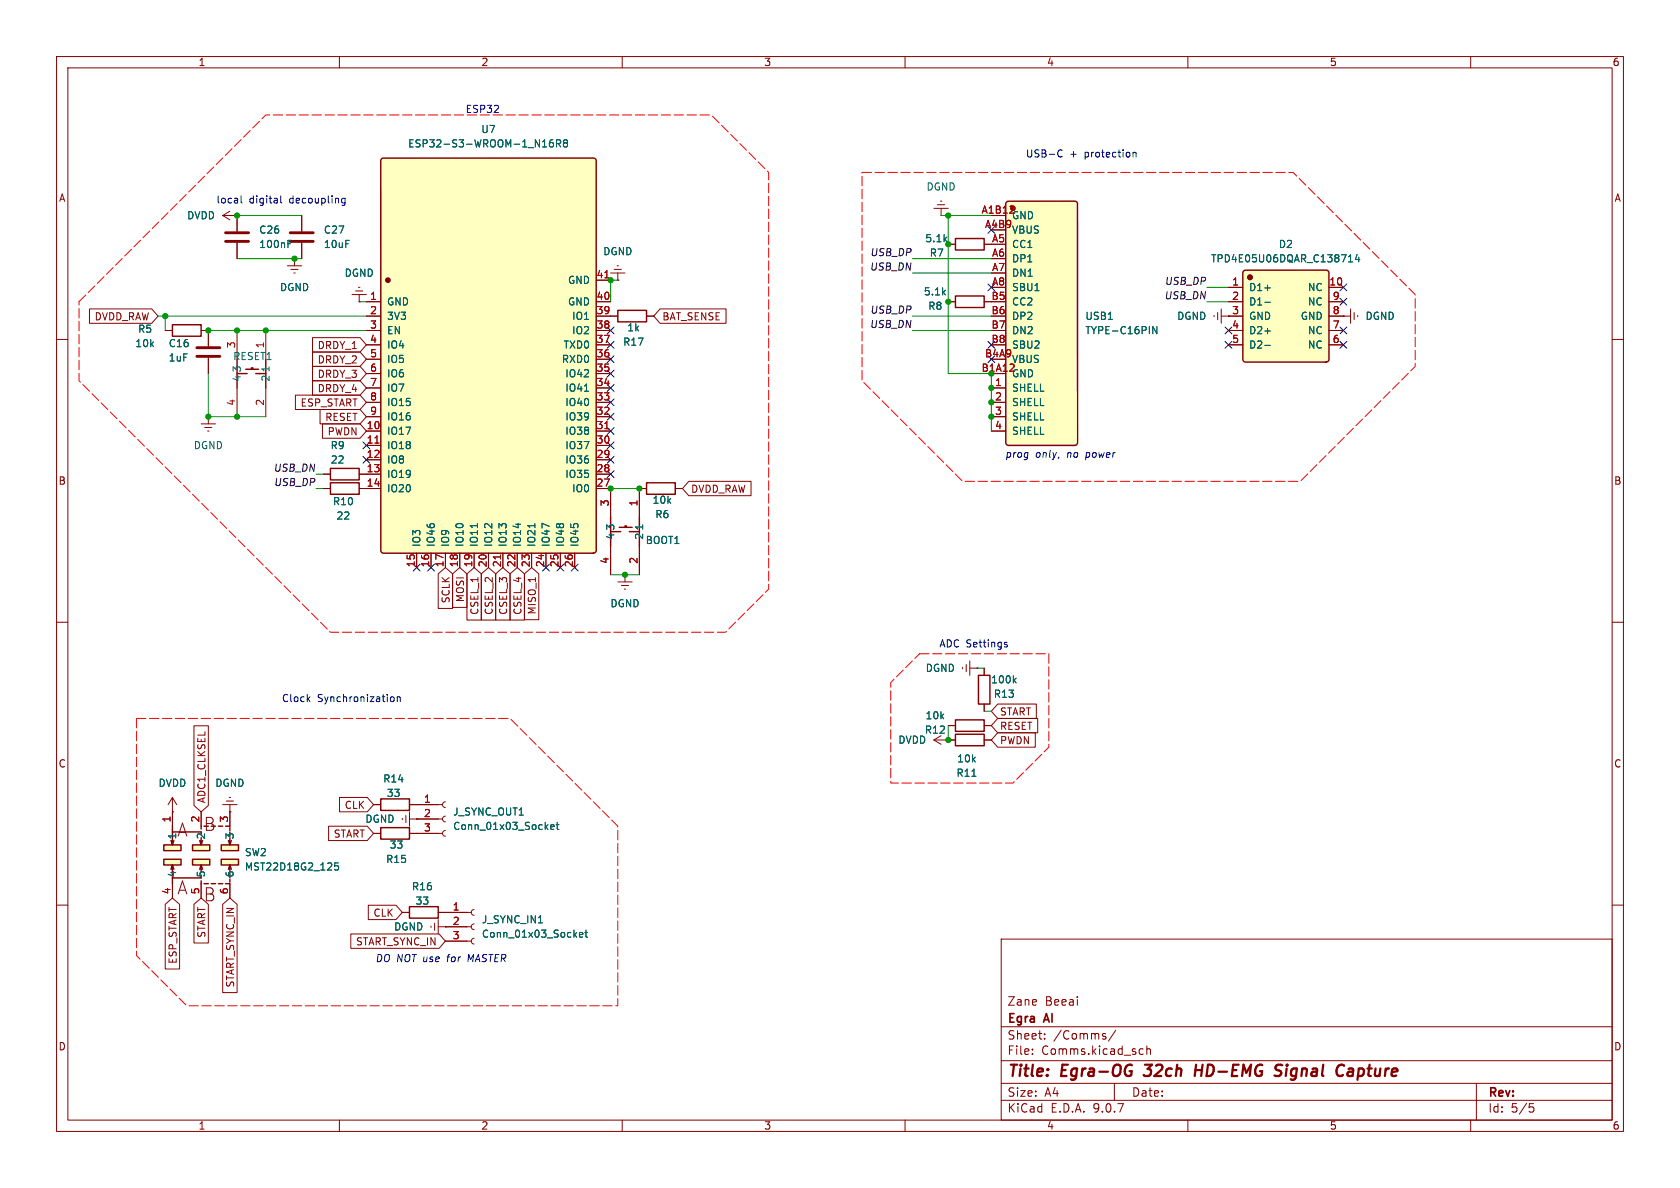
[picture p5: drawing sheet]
<svg xmlns="http://www.w3.org/2000/svg" width="297mm" height="210mm" viewBox="0 0 297 210" stroke-linecap="round" stroke-linejoin="round" font-family="sans-serif">
<g fill="none" stroke="#840000" stroke-width=".18">
<path d="M10 10h277v190h-277zM12 12h273v186h-273zM60 10v2M110 10v2M160 10v2M210 10v2M260 10v2M39.4 38.1l1.2 .8M39.4 38.1h2.5M40.6 37.3l-1.2 .8M41.9 38.1h.1M10 60h2"/>
<path d="M35.6 74.9h2.5M36.2 75.6h1.3M36.7 76.2h.3M36.8 73.7h.1M36.8 73.7v1.2M285 60h2M10 110h2M285 110h2M10 160h2M177 166h108v32h-108zM285 160h2M60 198v2"/>
<path d="M110 198v2M160 198v2M177 194.5h108M177 191.5h108M177 187.5h108M177 181.5h108M182.5 186.3v.1M182.5 185.5v.1M184.7 183.6v.1M184.7 182.8v.1M195.3 183.2l.2 .2-.2 .3M195.3 182.7l.2 .1"/>
<path d="M197 191.5v3M197.2 182.1l-1.2 2M201.7 185.4l.4 .1M202.1 186.3l-.4 .1M202.7 185.5l.3-.1 .3 .1 .1 .9M202.7 184.9v1.5M210 198v2M260 198v2M261 191.5v6.5M270.4 195.1h.7M270.5 195.7h.4l.3 .3-.2 .5-.5 .1"/>
</g>
<path d="M202.2 190l.2 .2M202.4 188.2h1.2M211.3 189.2h1.2M211.5 188.2l-.3 2M226.7 188.3a.85 .85 0 0 0-1.1 .1 .45 .45 0 0 0 .2 .8l.4 .1a.49 .49 0 0 1 .3 .5 .49 .49 0 0 1-.4 .4l-.8-.1M237.3 188.2l.3 .2M239 188.9l-.6 .1M239 189.4h-.5a.4 .4 0 0 0-.3 .4 .4 .4 0 0 0 .2 .4h.5" fill="none" stroke="#840000" stroke-width=".4"/>
<path d="M67.5 28.1l.2-.2h37.2l.4 .3 .1 69.1a.51 .51 0 0 1-.5 .5h-37.1l-.4-.2-.1-69.2z" fill="#ffffc2"/>
<circle cx="68.6" cy="49.5" r=".38" fill="#840000" stroke="#840000" stroke-width=".25"/>
<g fill="none" stroke="#840000" stroke-width=".25">
<path d="M67.5 28.1l.2-.2h37.2l.4 .3 .1 69.1a.51 .51 0 0 1-.5 .5h-37.1l-.4-.2-.1-69.2zM30.5 57.4h5.1v2h-5.1zM168.9 42.2h5.1v2h-5.1zM41.9 63.5v5.1M41.9 66h1.8M43.4 65.3h2.3M44.4 65.3v-.3h.3v.3M45.2 66h1.8M47 63.5v5.1M114.3 85.3h5.1v2.1h-5.1zM168.9 129.8h5.1v2h-5.1zM168.9 127.3h5.1v2h-5.1z"/>
<path d="M67.3 146.3h5.1v2h-5.1zM67.3 141.2h5.1v2.1h-5.1zM72.4 160.3h5.1v2h-5.1z"/>
</g>
<g fill="none" stroke="#840000" stroke-width=".18">
<path d="M41.9 38.1v2.8M53.3 38.1v2.8M165.1 36.8h2.5M165.7 36.2h1.3M166.2 35.6h.3M166.4 38.1h.1M166.4 36.8v1.3M29.2 58.4h1.3M35.6 58.4h1.2v2.8M41.9 42.9v2.8M41.9 58.4v5.1M47 58.4v5.1"/>
<path d="M53.3 42.9v2.8M62.2 52.1h2.6M62.9 51.4h1.2M63.4 50.8h.2M63.5 53.3h.1M63.5 52.1v1.2M64.8 53.3h2.5M64.8 55.9h2.5M64.8 58.4h2.5M105.4 53.3h2.5M105.4 55.9h2.5M105.4 58.4h2.5"/>
<path d="M105.4 49.5h2.5M107.9 48.3h2.6M108.6 47.6h1.3M109.1 47h.2M109.2 49.5h.1M109.2 48.3v1.2M167.6 43.2h1.3M174 43.2h1.3M36.8 63.2v2.8M41.9 68.6v5.1M47 68.6v5.1M64.8 61h2.5"/>
<path d="M64.8 63.5h2.5M64.8 66h2.5M64.8 68.6h2.5M64.8 71.1h2.5M64.8 73.7h2.5M64.8 76.2h2.5M64.8 78.7h2.5M105.4 61h2.5M105.4 63.5h2.5M105.4 66h2.5M105.4 68.6h2.5M105.4 71.1h2.5"/>
<path d="M105.4 73.7h2.5M105.4 76.2h2.5M105.4 78.7h2.5M64.8 81.3h2.5M64.8 83.8h2.5M64.8 86.4h2.5M73.7 97.8v2.5M76.2 97.8v2.5M78.7 97.8v2.5M81.3 97.8v2.5M83.8 97.8v2.5M86.4 97.8v2.5"/>
<path d="M88.9 97.8v2.5M91.4 97.8v2.5M94 97.8v2.5M96.5 97.8v2.5M99.1 97.8v2.5M101.6 97.8v2.5M105.4 81.3h2.5M105.4 83.8h2.5M105.4 86.4h2.5M113 86.4h1.3M119.4 86.4h1.2M170.2 118v.2"/>
<path d="M170.8 117.5v1.2M171.4 118.1h1.3M171.4 116.8v2.6M172.7 118.1h.1M165.1 130.8h3.8M165.1 130.8l1.3 .8M166.4 130l-1.3 .8M167.6 130.8h.1M167.6 128.3h1.3M174 130.8h1.3M174 128.3h1.3M66 142.2h1.3"/>
<path d="M66 147.3h1.3M71.1 144.7v.2M71.8 144.1v1.3M72.4 142.2h5.8M72.4 144.8h5.8M72.4 147.3h5.8M72.4 143.5v2.6M73.7 144.8h.1M78.7 141.7l-.3 .2-.2 .3 .2 .4 .3 .1M78.7 144.3l-.3 .1-.2 .4 .2 .3 .3 .2M78.7 146.8l-.3 .2-.2 .3 .2 .4 .3 .1M71.1 161.3h1.3"/>
<path d="M76.2 163.7v.3M76.8 163.2v1.3M77.5 163.8h1.2M77.5 162.6v2.5M77.5 161.3h1.2M78.7 163.8h.1"/>
</g>
<path d="M106.9 49.1h.7M66.3 78.3h.7M106.9 75.8h.7M88.5 98.1v.7" fill="none" stroke="#a90000" stroke-width=".18"/>
<g fill="none" stroke="#006464" stroke-width=".18">
<path d="M97.7 24.7l-.3 .1a.86 .86 0 0 0 0 1.2l.4-.1 .1-.5-.3-.2-.4 .1-.1 .1M98.4 25.4l.6-.1 .1-.2v-.3l-.7-.1v1.3M98.7 25.4l.4 .6M99.8 25.3l-.2-.3 .2-.3h.3l.2 .3-.2 .3M99.8 25.3l-.2 .2 .1 .4 .1 .1 .4-.1 .1-.2v-.2l-.2-.2M99.8 25.3h.3M50.9 43.1h.4M50.9 42.5h.6M103.3 69.2h.8M84.4 92.6v.7M94.6 92.6v.7M171.8 137.2h.7"/>
<path d="M97.4 146.2l.6-.1-.1-.3h-.4l-.1 .2v.6h.5M98.3 145.8h.5M98.5 145.4v1l.3 .2"/>
</g>
<path d="M39.9 41.1h4M39.9 42.7h4M51.3 41.1h4.1M51.3 42.7h4.1M34.8 61.5h4.1M34.8 63h4.1" fill="none" stroke="#840000" stroke-width=".51"/>
<g fill="#ffffc2">
<path d="M29 149.4h3v1h-3z"/>
<path d="M29 151.9h3v1h-3z"/>
<path d="M34 149.4h3.1v1h-3.1z"/>
<path d="M34 151.9h3.1v1h-3.1z"/>
<path d="M39.1 149.4h3.1v1h-3.1z"/>
<path d="M39.1 151.9h3.1v1h-3.1z"/>
</g>
<g fill="none" stroke="#840000" stroke-width=".25">
<path d="M109.2 54.9h5.1v2h-5.1zM168.9 52.3h5.1v2.1h-5.1zM58.4 82.8h5.1v2h-5.1zM58.4 85.3h5.1v2.1h-5.1zM107.9 91.4v5.1M107.9 94h1.8M109.5 93.2h2.3M110.5 93.2v-.2h.2v.2M111.3 94h1.7M113 91.4v5.1M173 119.4h2v5.1h-2zM29 149.4h3v1h-3z"/>
<path d="M29 151.9h3v1h-3zM30.2 153.7l.3-.8v2.3h5.1M30.5 152.9l.2 .8M30.7 148.6l-.2 .8M34 149.4h3.1v1h-3.1zM34 151.9h3.1v1h-3.1zM35.3 153.7l.3-.8v1.3M35.6 147.1h-5.1v2.3l-.3-.8M35.6 148.1v1.3l-.3-.8M35.6 152.9l.2 .8M35.6 155.7v.5M35.8 148.6l-.2 .8"/>
<path d="M38.6 146.1h.8M38.6 156.2h.8M39.1 149.4h3.1v1h-3.1zM39.1 151.9h3.1v1h-3.1zM39.9 146.1h.7M39.9 156.2h.7M40.4 153.7l.2-.8v1.3M40.6 148.1v1.3l-.2-.8M40.6 146.3v.5M40.6 155.4v.6M40.6 152.9l.3 .8M40.9 148.6l-.3 .8"/>
</g>
<g fill="none" stroke="#840000" stroke-width=".18">
<path d="M107.9 55.9h1.3M114.3 55.9h1.3M167.6 53.3h1.3M174 53.3h1.3M214.6 55.8v.2M215.3 55.2v1.3M215.9 55.9h1.3M215.9 54.6v2.6M217.2 55.9h.1M237.5 55.9h.1M237.5 55.9h1.3M238.8 54.6v2.6"/>
<path d="M239.4 55.2v1.3M240 55.8v.2M57.1 83.8h1.3M57.1 86.4h1.3M63.5 83.8h1.3M63.5 86.4h1.3M107.9 86.4v5M107.9 96.5v5.1M113 86.4v5M113 96.5v5.1M109.2 102.9h2.6M109.9 103.5h1.2"/>
<path d="M110.4 104.1h.2M110.5 101.6h.1M110.5 101.6v1.3M174 118.1v1.3M174 124.5v1.2M30.5 143.5h.1M30.5 141v5.1M30.5 141l-.8 1.2M30.5 141l.7 1.2M35.6 143.5v2.6M39.4 142.2h2.5M40 141.6h1.3"/>
<path d="M40.5 141h.3M40.6 143.5h.1M40.6 142.2v3.9M40.6 156.2v2.6"/>
</g>
<path d="M179.6 119.9l-.5 .5M179.3 120.2l.3 .5M59.8 152.5h-.6l-.1 .6 .2-.1 .4 .1 .2 .2-.1 .4-.2 .1-.5-.1" fill="none" stroke="#006464" stroke-width=".18"/>
<path d="M219.9 47.9l.2-.1h14.3l.4 .1 .1 .3v15.3a.51 .51 0 0 1-.5 .5h-14.2l-.3-.1-.2-.3v-15.3z" fill="#ffffc2"/>
<circle cx="221" cy="49" r=".38" fill="#840000" stroke="#840000" stroke-width=".25"/>
<path d="M219.9 47.9l.2-.1h14.3l.4 .1 .1 .3v15.3a.51 .51 0 0 1-.5 .5h-14.2l-.3-.1-.2-.3v-15.3z" fill="none" stroke="#840000" stroke-width=".25"/>
<path d="M217.2 50.8h2.5M217.2 53.3h2.5M217.2 55.9h2.5M217.2 58.4h2.5M234.9 50.8h2.6M234.9 53.3h2.6M234.9 55.9h2.6M234.9 58.4h2.6M217.2 61h2.5M234.9 61h2.6" fill="none" stroke="#840000" stroke-width=".18"/>
<path d="M223.6 50.9h1M223.6 53.4h1M223.6 58.5h1M238.4 46.3h.7M238.6 45.2l.2-.2v1.3M239.9 45l-.3 .9h.8M240.2 45.5v.8M223.6 61.1h1" fill="none" stroke="#006464" stroke-width=".18"/>
<path d="M177.9 35.7l.3-.1h11.8h.3l.2 .4v42.2a.51 .51 0 0 1-.5 .5h-11.7h-.3l-.2-.4v-42.2z" fill="#ffffc2"/>
<circle cx="179.1" cy="36.8" r=".38" fill="#840000" stroke="#840000" stroke-width=".25"/>
<path d="M177.9 35.7l.3-.1h11.8h.3l.2 .4v42.2a.51 .51 0 0 1-.5 .5h-11.7h-.3l-.2-.4v-42.2z" fill="none" stroke="#840000" stroke-width=".25"/>
<path d="M179.2 36.5v.5M106.9 49.1h.7M66.3 78.3h.7M106.9 75.8h.7M88.5 98.1v.7" fill="none" stroke="#a90000" stroke-width=".18"/>
<g fill="none" stroke="#840000" stroke-width=".18">
<path d="M41.9 38.1h.1M41.9 38.1v2.8M53.3 38.1v2.8M15.8 54.6h11l1.1 1.3-1.1 1.3h-11zM29.2 58.4h1.3M35.6 58.4h1.2v2.8M41.9 42.9v2.8M50.8 47h2.5M51.4 47.6h1.3M51.9 48.3h.3M52.1 45.7h.1M52.1 45.7v1.3"/>
<path d="M53.3 42.9v2.8M55.2 59.7h8.5l1.1 1.3-1.1 1.2h-8.5zM63.5 53.3h.1M64.8 53.3h2.5M64.8 55.9h2.5M64.8 58.4h2.5M105.4 53.3h2.5M105.4 55.9h3.8M105.4 58.4h2.5M105.4 49.5h2.5M109.2 49.5h.1M114.3 55.9h1.3"/>
<path d="M116.7 54.6h11.7v2.6h-11.7l-1.1-1.3zM167.6 53.3h1.3M167.6 43.2h1.3M174 53.3h1.3M174 43.2h1.3M217.2 55.9h.1M217.2 53.3h2.5M217.2 55.9h2.5M217.2 58.4h2.5M217.2 50.8h2.5M234.9 53.3h2.6M234.9 55.9h2.6"/>
<path d="M234.9 58.4h2.6M234.9 50.8h2.6M237.5 55.9h.1M36.8 63.2v2.8M52.2 69.8h11.5l1.1 1.3-1.1 1.3h-11.5zM55.2 62.2h8.5l1.1 1.3-1.1 1.3h-8.5zM55.2 67.3h8.5l1.1 1.3-1.1 1.3h-8.5zM55.2 64.8h8.5l1.1 1.2-1.1 1.3h-8.5zM56.6 72.4h7.1l1.1 1.3-1.1 1.2h-7.1zM57 74.9h6.7l1.1 1.3-1.1 1.3h-6.7zM64.8 68.6h2.5M64.8 71.1h2.5"/>
<path d="M64.8 73.7h2.5M64.8 76.2h2.5M64.8 61h2.5M64.8 63.5h2.5M64.8 66h2.5M64.8 78.7h2.5M105.4 68.6h2.5M105.4 71.1h2.5M105.4 73.7h2.5M105.4 76.2h2.5M105.4 61h2.5M105.4 63.5h2.5"/>
<path d="M105.4 66h2.5M105.4 78.7h2.5M175.3 68.6h2.5M175.3 71.1h2.5M175.3 73.7h2.5M175.3 76.2h2.5M217.2 61h2.5M234.9 61h2.6M57.1 83.8h1.3M57.1 86.4h1.3M63.5 83.8h3.8M63.5 86.4h3.8"/>
<path d="M64.8 81.3h2.5M73.7 97.8v2.5M76.2 97.8v2.5M78.7 97.8v2.5M81.3 97.8v2.5M83.8 97.8v2.5M86.4 97.8v2.5M88.9 97.8v2.5M91.4 97.8v2.5M94 97.8v2.5M96.5 97.8v2.5M99.1 97.8v2.5"/>
<path d="M101.6 97.8v2.5M105.4 81.3h2.5M105.4 83.8h2.5M105.4 86.4h2.5v5M107.9 96.5v5.1M113 96.5v5.1M114.3 86.4h-1.3v5M119.4 86.4h1.2M121.8 85.1h11v2.5h-11l-1.2-1.2zM77.5 101.4l1.2-1.1 1.3 1.1v6.2h-2.5zM80 101.4l1.3-1.1 1.3 1.1v6h-2.6zM82.5 101.4l1.3-1.1 1.3 1.1v8.2h-2.6z"/>
<path d="M85.1 101.4l1.3-1.1 1.2 1.1v8.2h-2.5zM87.6 101.4l1.3-1.1 1.3 1.1v8.2h-2.6zM90.2 101.4l1.2-1.1 1.3 1.1v8.2h-2.5zM92.7 101.4l1.3-1.1 1.3 1.1v8.1h-2.6zM110.5 101.6h.1M172.7 118.1h.1M174 118.1v1.3M34.3 128.3h2.5v14.1l-1.2 1.1-1.3-1.1zM167.6 130.8h.1M167.6 130.8h1.3M167.6 128.3h1.3M174 130.8h1.3"/>
<path d="M174 128.3h1.3M174 124.5v1.2M176.4 124.5h6.8v2.5h-6.8l-1.1-1.3zM176.4 129.5h6.6v2.6h-6.6l-1.1-1.3zM176.4 127h7.1v2.5h-7.1l-1.1-1.2zM29.2 159.9l1.3-1.1 1.3 1.1v11.4h-2.6zM30.5 143.5h.1M30.5 143.5v2.6M34.3 159.9l1.3-1.1 1.2 1.1v6.8h-2.5zM35.6 143.5v2.6M39.4 159.9l1.2-1.1 1.3 1.1v15.6h-2.5zM40.6 143.5h.1"/>
<path d="M40.6 143.5v2.6M40.6 156.2v2.6M58.1 146h6.8l1.1 1.3-1.1 1.3h-6.8zM60 141h4.9l1.1 1.2-1.1 1.3h-4.9zM66 142.2h1.3M66 147.3h1.3M72.4 142.2h5.1M72.4 147.3h5.1M73.7 144.8h.1M73.7 144.8h3.8M62 165.1h15.6l1.1 1.3-1.1 1.2h-15.6zM65.1 160h4.9l1.1 1.3-1.1 1.3h-4.9z"/>
<path d="M71.1 161.3h1.3M77.5 161.3h5.8M78.7 163.8h.1M78.7 163.8h4.6M78.7 166.4h4.6M83.8 160.8l-.3 .1-.2 .4 .2 .3 .3 .2M83.8 163.3l-.3 .2-.2 .3 .2 .4 .3 .1M83.8 165.9l-.3 .1-.2 .4 .2 .3 .3 .2"/>
</g>
<g fill="none" stroke="#006464" stroke-width=".18">
<path d="M97.7 24.7l-.3 .1a.86 .86 0 0 0 0 1.2l.4-.1 .1-.5-.3-.2-.4 .1-.1 .1M98.4 25.4l.6-.1 .1-.2v-.3l-.7-.1v1.3M98.7 25.4l.4 .6M99.8 25.3l-.2-.3 .2-.3h.3l.2 .3-.2 .3M99.8 25.3l-.2 .2 .1 .4 .1 .1 .4-.1 .1-.2v-.2l-.2-.2M99.8 25.3h.3M50.9 43.1h.4M50.9 42.5h.6M204.5 57.7v1.3l-.7-1.3v1.3M223.6 50.9h1M223.6 53.4h1M223.6 58.5h1"/>
<path d="M238.4 46.3h.7M238.6 45.2l.2-.2v1.3M239.9 45l-.3 .9h.8M240.2 45.5v.8M103.3 69.2h.8M223.6 61.1h1M84.4 92.6v.7M94.6 92.6v.7M179.6 119.9l-.5 .5M171.8 137.2h.7M179.3 120.2l.3 .5M59.8 152.5h-.6l-.1 .6 .2-.1 .4 .1 .2 .2-.1 .4-.2 .1-.5-.1"/>
<path d="M97.4 146.2l.6-.1-.1-.3h-.4l-.1 .2v.6h.5M98.3 145.8h.5M98.5 145.4v1l.3 .2M95.2 163.1h.7M102.4 165.3l.6-.2v-.2l-.4-.1-.2 .2 .1 .6h.5M103.4 164.8h.5M103.6 164.4v1.1l.3 .2"/>
</g>
<path d="M152.4 30.5h76.2l21.6 21.6v12.7l-20.3 20.3h-59.7l-17.8-17.8v-36.8M14 53.3l33-33h78.7l10.2 10.2v73.6l-7.6 7.7h-69.9l-44.4-44.5v-14M162.6 115.6h22.8v16.5l-6.3 6.3h-21.6v-17.7l5.1-5.1M24.1 127h66.1l19 19.1v31.7h-76.2l-8.9-8.9v-41.9" fill="none" stroke="#f00" stroke-width=".18" stroke-dasharray="1.7 .6"/>
<g fill="none" stroke="#009600" stroke-width=".18">
<path d="M41.9 38.1h11.4M166.4 38.1h8.9M167.6 38.1v27.9h7.7v10.2M27.9 55.9h36.9M29.2 55.9v2.5M36.8 58.4h28M41.9 45.7h11.4M63.5 53.3h1.3M109.2 49.5h-1.3v3.8M161.3 58.4h14M161.3 45.7h14M161.3 55.9h14"/>
<path d="M161.3 48.3h14M213.4 53.3h3.8M213.4 50.8h3.8M36.8 66v7.7h10.2M55.9 86.4h1.2M55.9 83.8h1.2M107.9 86.4h5.1M107.9 101.6h5.1M172.7 118.1h1.3M167.6 128.3v2.5M174 125.7h1.3"/>
</g>
<g fill="none" stroke="#000084" stroke-width=".18">
<path d="M107.3 57.8l1.3 1.2M108.6 57.8l-1.3 1.2M174.7 40l1.2 1.2M174.7 50.2l1.2 1.2M175.9 40l-1.2 1.2M175.9 50.2l-1.2 1.2M216.6 57.8l1.2 1.2M217.8 57.8l-1.2 1.2M236.9 52.7l1.2 1.2M236.9 57.8l1.2 1.2M236.9 50.2l1.2 1.2M238.1 52.7l-1.2 1.2"/>
<path d="M238.1 57.8l-1.2 1.2M238.1 50.2l-1.2 1.2M64.2 78.1l1.2 1.2M65.4 78.1l-1.2 1.2M107.3 73.1l1.3 1.2M107.3 75.6l1.3 1.2M107.3 78.1l1.3 1.2M107.3 65.4l1.3 1.2M107.3 60.4l1.3 1.2M107.3 62.9l1.3 1.2M107.3 70.5l1.3 1.2M107.3 68l1.3 1.2"/>
<path d="M108.6 65.4l-1.3 1.2M108.6 73.1l-1.3 1.2M108.6 75.6l-1.3 1.2M108.6 78.1l-1.3 1.2M108.6 68l-1.3 1.2M108.6 60.4l-1.3 1.2M108.6 62.9l-1.3 1.2M108.6 70.5l-1.3 1.2M174.7 60.4l1.2 1.2M174.7 62.9l1.2 1.2M175.9 60.4l-1.2 1.2M175.9 62.9l-1.2 1.2"/>
<path d="M216.6 60.4l1.2 1.2M217.8 60.4l-1.2 1.2M236.9 60.4l1.2 1.2M238.1 60.4l-1.2 1.2M64.2 80.7l1.2 1.2M65.4 80.7l-1.2 1.2M73.1 99.7l1.2 1.2M74.3 99.7l-1.2 1.2M75.6 99.7l1.2 1.2M76.8 99.7l-1.2 1.2M95.9 99.7l1.2 1.2M97.1 99.7l-1.2 1.2"/>
<path d="M98.5 99.7l1.2 1.2M99.7 99.7l-1.2 1.2M101 99.7l1.2 1.2M102.2 99.7l-1.2 1.2M107.3 80.7l1.3 1.2M107.3 83.2l1.3 1.2M108.6 80.7l-1.3 1.2M108.6 83.2l-1.3 1.2"/>
</g>
<g fill="none" stroke="#0000c2" stroke-width=".18">
<path d="M42.6 34.6v1.1l.2 .2M49.6 34.6v1.1l.2 .2M61 35v1.1l-.2 .2h-.3M61 35.1l-.4-.1-.2 .3 .1 .5h.5M187.2 26.6l.3-.1 .3 .1M187.8 27.6l-.3 .2-.3-.1M200.3 26.9v.9M200.3 27l.2-.1 .3 .1v.8M177.6 113.9l.5 .2-.1 .2-.3 .1M177.6 113.6h.4M54.4 123.5l.4 .5M54.8 123.2l-.5 .5"/>
<path d="M69.1 123.2h.3l.3 .2-.1 .6h-.5M70.2 123.3l.2-.1h.3l.1 .8M70.2 123.2v.8"/>
</g>
<g fill="#009600" stroke="#009600" stroke-width=".18">
<circle cx="36.8" cy="73.7" r=".46"/>
<circle cx="41.9" cy="73.7" r=".46"/>
<circle cx="175.3" cy="68.6" r=".46"/>
<circle cx="175.3" cy="73.7" r=".46"/>
<circle cx="175.3" cy="71.1" r=".46"/>
<circle cx="110.5" cy="101.6" r=".46"/>
<circle cx="113" cy="86.4" r=".46"/>
<circle cx="175.3" cy="66" r=".46"/>
<circle cx="167.6" cy="130.8" r=".46"/>
<circle cx="167.6" cy="38.1" r=".46"/>
<circle cx="167.6" cy="53.3" r=".46"/>
<circle cx="167.6" cy="43.2" r=".46"/>
<circle cx="41.9" cy="58.4" r=".46"/>
<circle cx="36.8" cy="58.4" r=".46"/>
<circle cx="52.1" cy="45.7" r=".46"/>
<circle cx="41.9" cy="38.1" r=".46"/>
<circle cx="29.2" cy="55.9" r=".46"/>
<circle cx="47" cy="58.4" r=".46"/>
<circle cx="107.9" cy="49.5" r=".46"/>
<circle cx="107.9" cy="86.4" r=".46"/>
</g>
<g font-size="3.2" fill="#840000">
<text x="31.3" y="148.1">A</text>
<text x="35.9" y="147.1">B</text>
<text x="31.3" y="158.3">A</text>
<text x="35.9" y="159.6">B</text>
</g>
<g font-size="2.8" fill="#840000">
<text x="178" y="190.9">Title:</text>
<text x="187.7" y="190.9">Egra-OG</text>
<text x="203.2" y="190.9">32ch</text>
<text x="212.9" y="190.9">HD-EMG</text>
<text x="227.9" y="190.9">Signal</text>
<text x="239.5" y="190.9">Capture</text>
</g>
<g font-size="2.1" fill="#840000">
<text x="178" y="178">Zane</text>
<text x="184.7" y="178">Beeai</text>
<text x="178" y="184">Sheet:</text>
<text x="178" y="181.2">Egra</text>
<text x="184.7" y="181.2">AI</text>
<text x="186.2" y="184">/Comms/</text>
<text x="178" y="186.7">File:</text>
<text x="184.1" y="186.7">Comms.kicad_sch</text>
<text x="178" y="196.9">KiCad</text>
<text x="178" y="194.1">Size:</text>
<text x="184.7" y="194.1">A4</text>
<text x="185.7" y="196.9">E.D.A.</text>
<text x="193.3" y="196.9">9.0.7</text>
<text x="200" y="194.1">Date:</text>
<text x="263" y="194.3">Rev:</text>
<text x="263" y="196.9">Id:</text>
<text x="267.1" y="196.9">5/5</text>
</g>
<g font-size="1.8" fill="#840000">
<text x="35" y="11.9">1</text>
<text x="85" y="11.9">2</text>
<text x="135" y="11.9">3</text>
<text x="185" y="11.9">4</text>
<text x="235" y="11.9">5</text>
<text x="285" y="11.9">6</text>
<text x="10.3" y="35.9">A</text>
<text x="285.3" y="35.9">A</text>
<text x="16.6" y="56.8">DVDD_RAW</text>
<text x="117" y="56.8">BAT_SENSE</text>
<text x="56.1" y="61.9">DRDY_1</text>
<text x="56.1" y="64.5">DRDY_2</text>
<text x="56.1" y="69.5">DRDY_4</text>
<text x="56.1" y="67">DRDY_3</text>
<text x="53" y="72.1">ESP_START</text>
<text x="57.4" y="74.6">RESET</text>
<text x="57.8" y="77.2">PWDN</text>
<text x="10.3" y="85.9">B</text>
<text x="122.1" y="87.3">DVDD_RAW</text>
<text x="285.3" y="85.9">B</text>
<text x="79.7" y="106.7" transform="rotate(-90 79.7 106.7)">SCLK</text>
<text x="82.2" y="106.6" transform="rotate(-90 82.2 106.6)">MOSI</text>
<text x="84.8" y="108.8" transform="rotate(-90 84.8 108.8)">CSEL_1</text>
<text x="87.3" y="108.8" transform="rotate(-90 87.3 108.8)">CSEL_2</text>
<text x="89.9" y="108.8" transform="rotate(-90 89.9 108.8)">CSEL_3</text>
<text x="92.4" y="108.8" transform="rotate(-90 92.4 108.8)">CSEL_4</text>
<text x="94.9" y="108.7" transform="rotate(-90 94.9 108.7)">MISO_1</text>
<text x="176.7" y="126.7">START</text>
<text x="176.7" y="131.8">PWDN</text>
<text x="176.7" y="129.2">RESET</text>
<text x="10.3" y="135.9">C</text>
<text x="285.3" y="135.9">C</text>
<text x="36.5" y="142.1" transform="rotate(-90 36.5 142.1)">ADC1_CLKSEL</text>
<text x="60.8" y="143.2">CLK</text>
<text x="58.9" y="148.3">START</text>
<text x="36.5" y="165.9" transform="rotate(-90 36.5 165.9)">START</text>
<text x="62.8" y="167.3">START_SYNC_IN</text>
<text x="65.9" y="162.2">CLK</text>
<text x="31.4" y="170.5" transform="rotate(-90 31.4 170.5)">ESP_START</text>
<text x="41.6" y="174.7" transform="rotate(-90 41.6 174.7)">START_SYNC_IN</text>
<text x="10.3" y="185.9">D</text>
<text x="285.3" y="185.9">D</text>
<text x="35" y="199.9">1</text>
<text x="85" y="199.9">2</text>
<text x="135" y="199.9">3</text>
<text x="185" y="199.9">4</text>
<text x="235" y="199.9">5</text>
<text x="285" y="199.9">6</text>
</g>
<g font-size="1.8" fill="#0000c2">
<text x="82.2" y="20.2">ESP32</text>
<text x="181.3" y="28">USB-C</text>
<text x="189.1" y="28">+</text>
<text x="191.8" y="28">protection</text>
<text x="38.2" y="36.2">local</text>
<text x="44" y="36.2">digital</text>
<text x="51.3" y="36.2">decoupling</text>
<text x="177.6" y="81.1">prog</text>
<text x="183" y="81.1">only,</text>
<text x="188.7" y="81.1">no</text>
<text x="192.2" y="81.1">power</text>
<text x="166" y="114.7">ADC Settings</text>
<text x="49.7" y="124.3">Clock</text>
<text x="56.1" y="124.3">Synchronization</text>
<text x="66.3" y="170.3">DO NOT use</text>
<text x="79.3" y="170.3">for</text>
<text x="83.1" y="170.3">MASTER</text>
</g>
<g font-size="1.8" fill="#006464">
<text x="85" y="23.7">U7</text>
<text x="72" y="26.3">ESP32-S3-WROOM-1_N16R8</text>
<text x="163.7" y="33.9">DGND</text>
<text x="33" y="39">DVDD</text>
<text x="45.7" y="41.5">C26</text>
<text x="57.2" y="41.5">C27</text>
<text x="178.8" y="41.5">VBUS</text>
<text x="45.7" y="44">100nF</text>
<text x="57.2" y="44">10uF</text>
<text x="106.5" y="45.3">DGND</text>
<text x="163.5" y="43">5.1k</text>
<text x="164.3" y="45.6">R7</text>
<text x="178.8" y="44">CC1</text>
<text x="178.8" y="46.6">DP1</text>
<text x="214" y="46.6">TPD4E05U06DQAR_C138714</text>
<text x="226" y="44">D2</text>
<text x="49.4" y="51.7">DGND</text>
<text x="60.8" y="49.1">DGND</text>
<text x="100.3" y="50.4">GND</text>
<text x="163.2" y="52.4">5.1k</text>
<text x="178.8" y="49.1">DN1</text>
<text x="178.8" y="51.7">SBU1</text>
<text x="220.7" y="51.7">D1+</text>
<text x="231.1" y="51.7">NC</text>
<text x="24.3" y="59">R5</text>
<text x="68.3" y="54.2">GND</text>
<text x="68.3" y="56.7">3V3</text>
<text x="68.3" y="59.3">EN</text>
<text x="100.3" y="54.2">GND</text>
<text x="101" y="56.7">IO1</text>
<text x="101" y="59.3">IO2</text>
<text x="110.8" y="58.8">1k</text>
<text x="164" y="55">R8</text>
<text x="178.8" y="54.2">CC2</text>
<text x="178.8" y="56.7">DP2</text>
<text x="178.8" y="59.3">DN2</text>
<text x="191.8" y="56.7">USB1</text>
<text x="191.8" y="59.3">TYPE-C16PIN</text>
<text x="208" y="56.7">DGND</text>
<text x="220.7" y="54.2">D1-</text>
<text x="220.7" y="56.7">GND</text>
<text x="220.7" y="59.3">D2+</text>
<text x="229.9" y="56.7">GND</text>
<text x="231.1" y="54.2">NC</text>
<text x="231.1" y="59.3">NC</text>
<text x="241.3" y="56.7">DGND</text>
<text x="23.8" y="61.6">10k</text>
<text x="29.7" y="64.1">1uF</text>
<text x="29.7" y="61.6">C16</text>
<text x="41.1" y="63.9">RESET1</text>
<text x="42.8" y="65.9" transform="rotate(-90 42.8 65.9)">3</text>
<text x="47.9" y="65.9" transform="rotate(-90 47.9 65.9)">1</text>
<text x="68.3" y="61.8">IO4</text>
<text x="68.3" y="64.4">IO5</text>
<text x="99.2" y="64.4">RXD0</text>
<text x="99.5" y="61.8">TXD0</text>
<text x="110.1" y="61.3">R17</text>
<text x="178.8" y="61.8">SBU2</text>
<text x="220.7" y="61.8">D2-</text>
<text x="231.1" y="61.8">NC</text>
<text x="42.8" y="67.6" transform="rotate(-90 42.8 67.6)">4</text>
<text x="47.9" y="67.6" transform="rotate(-90 47.9 67.6)">2</text>
<text x="68.3" y="66.9">IO6</text>
<text x="68.3" y="69.4">IO7</text>
<text x="68.3" y="72">IO15</text>
<text x="99.8" y="66.9">IO42</text>
<text x="99.8" y="69.4">IO41</text>
<text x="99.8" y="72">IO40</text>
<text x="178.8" y="69.4">SHELL</text>
<text x="178.8" y="72">SHELL</text>
<text x="68.3" y="74.5">IO16</text>
<text x="68.3" y="77.1">IO17</text>
<text x="99.8" y="74.5">IO39</text>
<text x="99.8" y="77.1">IO38</text>
<text x="178.8" y="74.5">SHELL</text>
<text x="178.8" y="77.1">SHELL</text>
<text x="34.2" y="79.6">DGND</text>
<text x="58.3" y="79.6">R9</text>
<text x="58.4" y="82.1">22</text>
<text x="68.3" y="79.6">IO18</text>
<text x="68.3" y="82.1">IO8</text>
<text x="99.8" y="79.6">IO37</text>
<text x="99.8" y="82.1">IO36</text>
<text x="58.8" y="89.5">R10</text>
<text x="68.3" y="84.7">IO19</text>
<text x="68.3" y="87.2">IO20</text>
<text x="99.8" y="84.7">IO35</text>
<text x="101" y="87.2">IO0</text>
<text x="115.3" y="89.3">10k</text>
<text x="59.4" y="92">22</text>
<text x="108.8" y="95.5" transform="rotate(-90 108.8 95.5)">4</text>
<text x="108.8" y="93.9" transform="rotate(-90 108.8 93.9)">3</text>
<text x="113.9" y="95.5" transform="rotate(-90 113.9 95.5)">2</text>
<text x="113.9" y="93.9" transform="rotate(-90 113.9 93.9)">1</text>
<text x="115.8" y="91.8">R6</text>
<text x="74.5" y="96.8" transform="rotate(-90 74.5 96.8)">IO3</text>
<text x="77.1" y="96.8" transform="rotate(-90 77.1 96.8)">IO46</text>
<text x="79.6" y="96.8" transform="rotate(-90 79.6 96.8)">IO9</text>
<text x="82.1" y="96.8" transform="rotate(-90 82.1 96.8)">IO10</text>
<text x="84.7" y="96.8" transform="rotate(-90 84.7 96.8)">IO11</text>
<text x="87.2" y="96.8" transform="rotate(-90 87.2 96.8)">IO12</text>
<text x="89.8" y="96.8" transform="rotate(-90 89.8 96.8)">IO13</text>
<text x="92.3" y="96.8" transform="rotate(-90 92.3 96.8)">IO14</text>
<text x="94.8" y="96.8" transform="rotate(-90 94.8 96.8)">IO21</text>
<text x="97.4" y="96.8" transform="rotate(-90 97.4 96.8)">IO47</text>
<text x="99.9" y="96.8" transform="rotate(-90 99.9 96.8)">IO48</text>
<text x="102.5" y="96.8" transform="rotate(-90 102.5 96.8)">IO45</text>
<text x="114.1" y="96.4">BOOT1</text>
<text x="107.8" y="107.5">DGND</text>
<text x="163.6" y="119">DGND</text>
<text x="175.1" y="121">100k</text>
<text x="175.6" y="123.5">R13</text>
<text x="158.7" y="131.7">DVDD</text>
<text x="163.4" y="129.9">R12</text>
<text x="163.5" y="127.4">10k</text>
<text x="169" y="137.5">R11</text>
<text x="169.1" y="135">10k</text>
<text x="27.9" y="139.3">DVDD</text>
<text x="38" y="139.3">DGND</text>
<text x="67.6" y="138.5">R14</text>
<text x="68.3" y="141.1">33</text>
<text x="31.3" y="148.5" transform="rotate(-90 31.3 148.5)">1</text>
<text x="36.4" y="148.5" transform="rotate(-90 36.4 148.5)">2</text>
<text x="41.5" y="148.5" transform="rotate(-90 41.5 148.5)">3</text>
<text x="64.5" y="145.6">DGND</text>
<text x="80" y="144.4">J_SYNC_OUT1</text>
<text x="80" y="146.9">Conn_01x03_Socket</text>
<text x="31.3" y="155.2" transform="rotate(-90 31.3 155.2)">4</text>
<text x="36.4" y="155.2" transform="rotate(-90 36.4 155.2)">5</text>
<text x="41.5" y="155.2" transform="rotate(-90 41.5 155.2)">6</text>
<text x="43.2" y="154.1">MST22D18G2_125</text>
<text x="43.2" y="151.5">SW2</text>
<text x="68.2" y="152.8">R15</text>
<text x="68.8" y="150.2">33</text>
<text x="72.7" y="157.6">R16</text>
<text x="73.4" y="160.1">33</text>
<text x="69.6" y="164.7">DGND</text>
<text x="85.1" y="163.4">J_SYNC_IN1</text>
<text x="85.1" y="166">Conn_01x03_Socket</text>
</g>
<g font-size="1.8" fill="#a90000">
<text x="173.4" y="37.8">A1B12</text>
<text x="174" y="40.4">A4B9</text>
<text x="178.8" y="39">GND</text>
<text x="175.3" y="42.9">A5</text>
<text x="175.3" y="45.5">A6</text>
<text x="65.3" y="53.1">1</text>
<text x="105.4" y="49.3">41</text>
<text x="105.4" y="53.1">40</text>
<text x="175.2" y="53.1">B5</text>
<text x="175.3" y="48">A7</text>
<text x="175.3" y="50.5">A8</text>
<text x="217.7" y="50.5">1</text>
<text x="217.7" y="53.1">2</text>
<text x="234.9" y="50.5">10</text>
<text x="235.5" y="53.1">9</text>
<text x="65.3" y="55.6">2</text>
<text x="65.3" y="58.2">3</text>
<text x="105.4" y="55.6">39</text>
<text x="105.4" y="58.2">38</text>
<text x="175.2" y="55.6">B6</text>
<text x="175.2" y="58.2">B7</text>
<text x="217.7" y="55.6">3</text>
<text x="217.7" y="58.2">4</text>
<text x="235.5" y="55.6">8</text>
<text x="235.5" y="58.2">7</text>
<text x="41.7" y="61.7" transform="rotate(-90 41.7 61.7)">3</text>
<text x="46.7" y="61.7" transform="rotate(-90 46.7 61.7)">1</text>
<text x="65.3" y="60.7">4</text>
<text x="65.3" y="63.2">5</text>
<text x="65.3" y="65.8">6</text>
<text x="105.4" y="60.7">37</text>
<text x="105.4" y="63.2">36</text>
<text x="105.4" y="65.8">35</text>
<text x="173.4" y="65.8">B1A12</text>
<text x="174" y="63.2">B4A9</text>
<text x="175.2" y="60.7">B8</text>
<text x="178.8" y="64.4">VBUS</text>
<text x="217.7" y="60.7">5</text>
<text x="235.5" y="60.7">6</text>
<text x="41.7" y="71.8" transform="rotate(-90 41.7 71.8)">4</text>
<text x="46.7" y="71.8" transform="rotate(-90 46.7 71.8)">2</text>
<text x="65.3" y="68.3">7</text>
<text x="65.3" y="70.9">8</text>
<text x="105.4" y="68.3">34</text>
<text x="105.4" y="70.9">33</text>
<text x="175.8" y="68.3">1</text>
<text x="175.8" y="70.9">2</text>
<text x="178.8" y="66.9">GND</text>
<text x="64.7" y="75.9">10</text>
<text x="65.3" y="73.4">9</text>
<text x="105.4" y="73.4">32</text>
<text x="105.4" y="75.9">31</text>
<text x="175.8" y="73.4">3</text>
<text x="175.8" y="75.9">4</text>
<text x="64.7" y="78.5">11</text>
<text x="64.7" y="81">12</text>
<text x="64.7" y="83.6">13</text>
<text x="105.4" y="78.5">30</text>
<text x="105.4" y="81">29</text>
<text x="105.4" y="83.6">28</text>
<text x="64.7" y="86.1">14</text>
<text x="105.4" y="86.1">27</text>
<text x="107.7" y="89.6" transform="rotate(-90 107.7 89.6)">3</text>
<text x="112.8" y="89.6" transform="rotate(-90 112.8 89.6)">1</text>
<text x="73.4" y="100.4" transform="rotate(-90 73.4 100.4)">15</text>
<text x="75.9" y="100.4" transform="rotate(-90 75.9 100.4)">16</text>
<text x="78.5" y="100.4" transform="rotate(-90 78.5 100.4)">17</text>
<text x="81" y="100.4" transform="rotate(-90 81 100.4)">18</text>
<text x="83.6" y="100.4" transform="rotate(-90 83.6 100.4)">19</text>
<text x="86.1" y="100.4" transform="rotate(-90 86.1 100.4)">20</text>
<text x="88.6" y="100.4" transform="rotate(-90 88.6 100.4)">21</text>
<text x="91.2" y="100.4" transform="rotate(-90 91.2 100.4)">22</text>
<text x="93.7" y="100.4" transform="rotate(-90 93.7 100.4)">23</text>
<text x="96.3" y="100.4" transform="rotate(-90 96.3 100.4)">24</text>
<text x="98.8" y="100.4" transform="rotate(-90 98.8 100.4)">25</text>
<text x="101.3" y="100.4" transform="rotate(-90 101.3 100.4)">26</text>
<text x="107.7" y="99.8" transform="rotate(-90 107.7 99.8)">4</text>
<text x="112.8" y="99.8" transform="rotate(-90 112.8 99.8)">2</text>
<text x="74.9" y="142">1</text>
<text x="30.2" y="145.5" transform="rotate(-90 30.2 145.5)">1</text>
<text x="35.3" y="145.5" transform="rotate(-90 35.3 145.5)">2</text>
<text x="40.4" y="145.5" transform="rotate(-90 40.4 145.5)">3</text>
<text x="74.9" y="144.5">2</text>
<text x="74.9" y="147.1">3</text>
<text x="30.2" y="158.2" transform="rotate(-90 30.2 158.2)">4</text>
<text x="35.3" y="158.2" transform="rotate(-90 35.3 158.2)">5</text>
<text x="40.4" y="158.2" transform="rotate(-90 40.4 158.2)">6</text>
<text x="79.9" y="161">1</text>
<text x="79.9" y="163.6">2</text>
<text x="79.9" y="166.1">3</text>
</g>
<g font-size="1.8" fill="#0f0f0f">
<text x="153.7" y="47.9">USB_DN</text>
<text x="153.8" y="45.4">USB_DP</text>
<text x="205.8" y="53">USB_DN</text>
<text x="205.8" y="50.5">USB_DP</text>
<text x="153.7" y="58.1">USB_DN</text>
<text x="153.8" y="55.5">USB_DP</text>
<text x="48.3" y="83.5">USB_DN</text>
<text x="48.4" y="86">USB_DP</text>
</g>
</svg>
